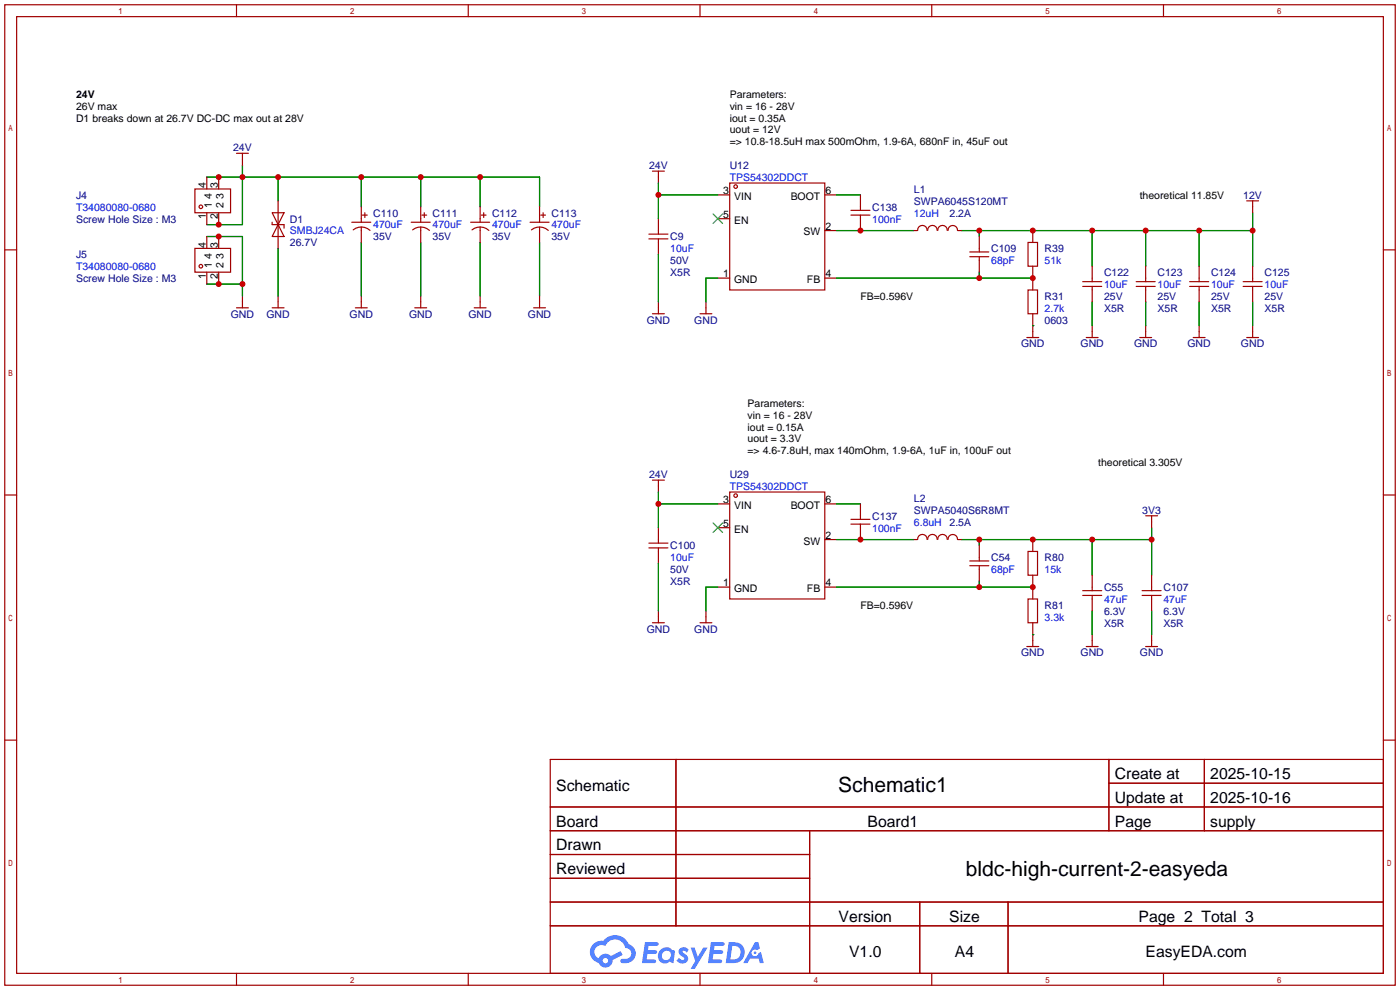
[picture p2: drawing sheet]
<svg xmlns="http://www.w3.org/2000/svg" width="299mm" height="212mm" viewBox="0 0 299 212" stroke-linecap="round" stroke-linejoin="round" font-family="sans-serif">
<g fill="none" stroke="#a10000" stroke-width=".25">
<path d="M1 1h297.2v209.6h-297.2zM3.6 3.6h292.1v204.4h-292.1zM50.5 1v2.6M100.1 1v2.6M149.6 1v2.6M199.1 1v2.6M248.7 1v2.6M1 53.4h2.6M295.7 53.4h2.5M1 105.8h2.6M295.7 105.8h2.5M1 158.2h2.6"/>
<path d="M295.7 158.2h2.5M117.6 162.3h178.1v45.7h-178.1zM117.6 172.5h178.1M117.6 177.5h178.1M144.5 162.3v35.6M173 177.5v30.5M237 162.3v15.2M237 167.4h58.7M257.4 162.3v15.2M117.6 182.6h55.4M117.6 192.8h178.1M117.6 187.7h55.4"/>
<path d="M117.6 197.9h178.1M196.6 192.8v15.2M215.4 192.8v15.2M50.5 208v2.6M100.1 208v2.6M149.6 208v2.6M199.1 208v2.6M248.7 208v2.6"/>
</g>
<g fill="#5487ff">
<path d="M145.3 202.7a1.3 1.3 0 0 1 1.9 .3l-.4 .6a.54 .54 0 0 0-.9-.2l.1 .2a1.34 1.34 0 0 1 .9 1.8 1.47 1.47 0 0 1-2.3-.1l.5-.6 .8 .5a.31 .31 0 0 0 .4-.3 .31 .31 0 0 0-.3-.4 1.12 1.12 0 0 1-.7-1.8z"/>
<path d="M147.6 202.5h.9l.6 2 1.2-2h.9l-2.7 4.6h-.9l1-1.7z"/>
<path d="M137.8 201.4h1.7a1.31 1.31 0 0 1 1.2 .2 .4 .4 0 0 1-.3 .5l-1.8 .1-.1 .9h1.6a.4 .4 0 0 1 .4 .4 .4 .4 0 0 1-.5 .4h-1.6l-.2 1.2h1.4a.46 .46 0 0 1 .5 0 .46 .46 0 0 1 .1 .5l-.4 .2h-2.6z"/>
<path d="M151.9 201.4h1.7a1.32 1.32 0 0 1 1.2 .2 .39 .39 0 0 1-.3 .5l-1.8 .1-.1 .9h1.6a.4 .4 0 0 1 .4 .4 .4 .4 0 0 1-.4 .4h-1.7l-.2 1.2h1.4a.46 .46 0 0 1 .5 0 .46 .46 0 0 1 .1 .5l-.4 .2h-2.6z"/>
<path d="M161.3 201.4h.8l.3 1.3-.6 .4a.75 .75 0 0 0-1.1 .3 .75 .75 0 0 0 .5 1 .75 .75 0 0 0 .9-.7l.5-.2 .6 2.3h-.8l-.3-.9h-1.8l-.5 .9h-1z"/>
<path d="M155.7 201.4l-.6 4.4h1.5a2.27 2.27 0 0 0 2.6-2.2 2.27 2.27 0 0 0-2.7-2.2zM156.5 202.1a1.5 1.5 0 0 1 1.8 1.6 1.5 1.5 0 0 1-1.9 1.4h-.3z"/>
<path d="M141.2 203a1.6 1.6 0 0 0-.3 2.3 1.6 1.6 0 0 0 2.3 .2l.7 .3 .3-2.4-.1-.3-.5-.1a1.58 1.58 0 0 0-2.4 0zM141.8 203.5a.98 .98 0 0 1 1.6 .4 .98 .98 0 0 1-1.1 1.3 .94 .94 0 0 1-.9-.7 .94 .94 0 0 1 .4-1z"/>
<path d="M126.8 201.8a2.37 2.37 0 0 0 1.1 4 1.54 1.54 0 0 0 1.8 1 1.54 1.54 0 0 0 1.2-1.6l2.2-1.1-.5-.8-2 1a1.57 1.57 0 0 0-2.7 .5 1.5 1.5 0 0 1-.7-2.1 1.5 1.5 0 0 1 2.2-.5 2.23 2.23 0 0 1 2.3-1.4 2.23 2.23 0 0 1 2 1.8 1.16 1.16 0 0 1 1.2 1.1 1.16 1.16 0 0 1-1.1 1.2h-.7a.47 .47 0 0 0-.5 .4 .47 .47 0 0 0 .4 .5 2.17 2.17 0 0 0 2.5-.9 2.17 2.17 0 0 0-.3-2.7l-.8-.4a3.2 3.2 0 0 0-5.5-.7l-1.1 .1zM128.8 205.3a.6 .6 0 0 1 1.2 0 .6 .6 0 0 1-1.2 0z"/>
<circle cx="161.4" cy="203.6" r=".28"/>
</g>
<g fill="none" stroke="#a10000" stroke-width=".25">
<path d="M44.2 37.8v2.6M46.7 37.8v2.6M50.5 32.8h2.6M51.8 32.8v2.5M139.4 36.6h2.6M140.7 36.6v2.5M156 39.1h20.3v22.9h-20.3zM41.7 40.4h7.6v5.1h-7.6zM41.7 53.1h7.6v5.1h-7.6zM44.2 45.5v2.5M44.2 50.5v2.6M44.2 58.2v2.5"/>
<path d="M46.7 45.5v2.5M46.7 50.5v2.6M46.7 58.2v2.5M58.2 45.5h2.5l-1.3 2.5zM58.2 47.5v.5h2.5v.8M59.4 48l1.3 2.5h-2.5zM59.4 42.9v10.2M75.2 47.5h4M75.5 49.1a2.74 2.74 0 0 1 3.6 .1M77.2 44.2v3.3M77.2 48.5v3.3M77.5 46h1"/>
<path d="M78 45.5v1M87.9 47.5h4M88.2 49.1a2.74 2.74 0 0 1 3.6 .1M89.9 44.2v3.3M89.9 48.5v3.3M90.2 46h1M90.7 45.5v1M100.6 47.5h4M100.9 49.1a2.74 2.74 0 0 1 3.6 .1M102.6 44.2v3.3M102.6 48.5v3.3M102.9 46h1"/>
<path d="M103.4 45.5v1M113.3 47.5h4M113.6 49.1a2.74 2.74 0 0 1 3.6 .1M115.3 44.2v3.3M115.3 48.5v3.3M115.6 46h1M116.1 45.5v1M138.7 51.1h4M138.7 50h4M140.7 46.7v3.3M140.7 51.1v3.3M153.4 59.4h2.6"/>
<path d="M153.4 41.7h2.6M153.4 46.7h2.6M176.3 59.4h2.5M176.3 49.3h2.5M176.3 41.7h2.5M181.9 46h4M181.9 45h4M183.9 41.7v3.3M183.9 46v3.3M195.3 49.3h.8M196.1 49.3a1.01 1.01 0 0 1 1-1.1 1.01 1.01 0 0 1 1 1.1M198.3 49.3a1.01 1.01 0 0 1 1-1.1 1.01 1.01 0 0 1 1 1.1"/>
<path d="M200.4 49.3a1.01 1.01 0 0 1 1-1.1 1.01 1.01 0 0 1 1 1.1M202.6 49.3a1.01 1.01 0 0 1 1-1.1 1.01 1.01 0 0 1 1 1.1M204.7 49.3h.8M207.3 54.9h4M207.3 53.8h4M209.3 50.5v3.3M209.3 54.9v3.3M219.7 51.8h2v5.1h-2zM220.7 49.3v2.5M220.7 56.9v5.1M233.4 56.9v3.3M244.9 56.9v3.3"/>
<path d="M256.3 56.9v3.3M266.4 42.9h2.6M267.7 42.9v2.6M267.7 56.9v3.3M50.5 65.8h2.6M51.8 63.2v2.6M58.2 65.8h2.5M59.4 63.2v2.6M75.9 65.8h2.6M77.2 63.2v2.6M88.6 65.8h2.6M89.9 63.2v2.6"/>
<path d="M101.3 65.8h2.6M102.6 63.2v2.6M114 65.8h2.6M115.3 63.2v2.6M139.4 67.1h2.6M140.7 64.5v2.6M149.6 67.1h2.5M150.9 64.5v2.6M219.5 72.1h2.5M219.7 62h2v5.1h-2zM220.7 67.1v5M231.4 60.2h4.1"/>
<path d="M231.4 61.2h4.1M232.2 72.1h2.5M233.4 61.2v3.3M233.4 69.6v2.5M242.8 60.2h4.1M242.8 61.2h4.1M243.6 72.1h2.5M244.9 61.2v3.3M244.9 69.6v2.5M254.3 60.2h4M254.3 61.2h4M255 72.1h2.6"/>
<path d="M256.3 61.2v3.3M256.3 69.6v2.5M265.7 60.2h4M265.7 61.2h4M266.4 72.1h2.6M267.7 61.2v3.3M267.7 69.6v2.5M138.7 117.1h4M138.7 116.1h4M139.4 102.6h2.6M140.7 102.6v2.6M140.7 112.8v3.3"/>
<path d="M140.7 117.1v3.3M153.4 107.7h2.6M153.4 112.8h2.6M156 105.2h20.3v22.8h-20.3zM176.3 115.3h2.5M176.3 107.7h2.5M181.9 112h4M181.9 111h4M183.9 107.7v3.3M183.9 112v3.3M195.3 115.3h.8M196.1 115.3a1.01 1.01 0 0 1 1-1.1 1.01 1.01 0 0 1 1 1.1"/>
<path d="M198.3 115.3a1.01 1.01 0 0 1 1-1.1 1.01 1.01 0 0 1 1 1.1M200.4 115.3a1.01 1.01 0 0 1 1-1.1 1.01 1.01 0 0 1 1 1.1M202.6 115.3a1.01 1.01 0 0 1 1-1.1 1.01 1.01 0 0 1 1 1.1M204.7 115.3h.8M207.3 119.9h4M209.3 116.6v3.3M219.7 117.9h2v5h-2zM220.7 115.3v2.6M244.9 110.2h2.5M246.1 110.2v2.6M139.4 133.1h2.6M140.7 130.6v2.5"/>
<path d="M149.6 133.1h2.5M150.9 130.6v2.5M153.4 125.5h2.6M176.3 125.5h2.5M207.3 120.9h4M209.3 120.9v3.3M219.5 138.2h2.5M219.7 128h2v5.1h-2zM220.7 122.9v5.1M220.7 133.1v5.1M231.4 127.3h4.1M231.4 126.2h4.1"/>
<path d="M232.2 138.2h2.5M233.4 122.9v3.3M233.4 127.3v3.3M233.4 135.6v2.6M244.1 127.3h4.1M244.1 126.2h4.1M244.9 138.2h2.5M246.1 122.9v3.3M246.1 127.3v3.3M246.1 135.6v2.6"/>
<circle cx="157.2" cy="39.9" r=".38"/>
<circle cx="42.9" cy="56.9" r=".38"/>
<circle cx="42.9" cy="44.2" r=".38"/>
<circle cx="157.2" cy="105.9" r=".38"/>
</g>
<path d="M152.4 45.7l2 2.1M154.4 45.7l-2 2.1M152.4 111.8l2 2M154.4 111.8l-2 2" fill="none" stroke="#3c3" stroke-width=".25"/>
<g fill="none" stroke="#008700" stroke-width=".25">
<path d="M44.2 37.8h71.1v6.4M51.8 35.3v12.7h-7.6M59.4 37.8v5.1M77.2 37.8v6.4M89.9 37.8v6.4M102.6 37.8v6.4M140.7 39.1v7.6M44.2 50.5h7.6v12.7M59.4 53.1v10.1M77.2 51.8v11.4M89.9 51.8v11.4M102.6 51.8v11.4"/>
<path d="M115.3 51.8v11.4M140.7 54.4v10.1M140.7 41.7h12.7M153.4 59.4h-2.5v5.1M178.8 59.4h41.9M178.8 49.3h16.5M178.8 41.7h5.1M205.5 49.3h62.2M209.3 49.3v1.2M209.3 58.2v1.2M233.4 49.3v7.6M244.9 49.3v7.6"/>
<path d="M256.3 49.3v7.6M267.7 45.5v11.4M44.2 60.7h7.6M220.7 69.6h.1M233.4 64.5v5.1M244.9 64.5v5.1M256.3 64.5v5.1M267.7 64.5v5.1M140.7 105.2v7.6M140.7 107.7h12.7M178.8 115.3h16.5M178.8 107.7h5.1"/>
<path d="M205.5 115.3h40.6M209.3 115.3v1.3M233.4 115.3v7.6M246.1 112.8v10.1M140.7 120.4v10.2M153.4 125.5h-2.5v5.1M178.8 125.5h41.9M209.3 124.2v1.3M220.7 135.6h.1M233.4 130.6v5M246.1 130.6v5"/>
</g>
<g fill="#c00">
<circle cx="183.9" cy="49.3" r=".63"/>
<circle cx="209.3" cy="59.4" r=".63"/>
<circle cx="220.7" cy="59.4" r=".63"/>
<circle cx="209.3" cy="49.3" r=".63"/>
<circle cx="220.7" cy="49.3" r=".63"/>
<circle cx="233.4" cy="49.3" r=".63"/>
<circle cx="244.9" cy="49.3" r=".63"/>
<circle cx="256.3" cy="49.3" r=".63"/>
<circle cx="267.7" cy="49.3" r=".63"/>
<circle cx="140.7" cy="41.7" r=".63"/>
<circle cx="89.9" cy="37.8" r=".63"/>
<circle cx="77.2" cy="37.8" r=".63"/>
<circle cx="102.6" cy="37.8" r=".63"/>
<circle cx="59.4" cy="37.8" r=".63"/>
<circle cx="51.8" cy="37.8" r=".63"/>
<circle cx="46.7" cy="48" r=".63"/>
<circle cx="46.7" cy="37.8" r=".63"/>
<circle cx="51.8" cy="60.7" r=".63"/>
<circle cx="46.7" cy="50.5" r=".63"/>
<circle cx="46.7" cy="60.7" r=".63"/>
<circle cx="183.9" cy="115.3" r=".63"/>
<circle cx="209.3" cy="125.5" r=".63"/>
<circle cx="220.7" cy="125.5" r=".63"/>
<circle cx="209.3" cy="115.3" r=".63"/>
<circle cx="220.7" cy="115.3" r=".63"/>
<circle cx="233.4" cy="115.3" r=".63"/>
<circle cx="246.1" cy="115.3" r=".63"/>
<circle cx="140.7" cy="107.7" r=".63"/>
</g>
<g font-size="4.5">
<text x="179.2" y="169.4">Schematic1</text>
<text x="206.5" y="187.1">bldc-high-current-2-easyeda</text>
</g>
<g font-size="3.4">
<text x="238.3" y="166.5">Create at</text>
<text x="258.7" y="166.5">2025-10-15</text>
<text x="118.9" y="169">Schematic</text>
<text x="238.3" y="171.6">Update at</text>
<text x="258.7" y="171.6">2025-10-16</text>
<text x="118.9" y="176.6">Board</text>
<text x="185.4" y="176.6">Board1</text>
<text x="238.3" y="176.6">Page</text>
<text x="258.7" y="176.6">supply</text>
<text x="118.9" y="181.7">Drawn</text>
<text x="118.9" y="186.8">Reviewed</text>
<text x="179.2" y="197">Version</text>
<text x="202.9" y="197">Size</text>
<text x="243.3" y="197">Page 2 Total 3</text>
<text x="181.5" y="204.6">V1.0</text>
<text x="204.1" y="204.6">A4</text>
<text x="244.8" y="204.6">EasyEDA.com</text>
</g>
<g font-size="2.2">
<text x="16.3" y="20.9">24V</text>
<text x="16.3" y="23.4">26V max</text>
<text x="156" y="20.9">Parameters:</text>
<text x="156" y="23.4">vin = 16 - 28V</text>
<text x="16.3" y="26">D1 breaks down at 26.7V DC-DC max out at 28V</text>
<text x="156" y="26">iout = 0.35A</text>
<text x="156" y="28.5">uout = 12V</text>
<text x="156" y="31">=&gt; 10.8-18.5uH max 500mOhm, 1.9-6A, 680nF in, 45uF out</text>
<text x="44" y="40.3" transform="rotate(-90 44 40.3)">4</text>
<text x="46.5" y="40.3" transform="rotate(-90 46.5 40.3)">3</text>
<text x="154.6" y="41.4">3</text>
<text x="176.4" y="41.4">6</text>
<text x="44" y="46.8" transform="rotate(-90 44 46.8)">1</text>
<text x="45.3" y="44.5" transform="rotate(-90 45.3 44.5)">1</text>
<text x="45.3" y="42.6" transform="rotate(-90 45.3 42.6)">4</text>
<text x="46.5" y="46.8" transform="rotate(-90 46.5 46.8)">2</text>
<text x="47.8" y="44.5" transform="rotate(-90 47.8 44.5)">2</text>
<text x="47.8" y="42.6" transform="rotate(-90 47.8 42.6)">3</text>
<text x="154.6" y="46.5">5</text>
<text x="156.9" y="42.7">VIN</text>
<text x="156.9" y="47.8">EN</text>
<text x="169" y="42.7">BOOT</text>
<text x="243.6" y="42.5">theoretical 11.85V</text>
<text x="44" y="53" transform="rotate(-90 44 53)">4</text>
<text x="46.5" y="53" transform="rotate(-90 46.5 53)">3</text>
<text x="171.7" y="50.3">SW</text>
<text x="176.4" y="49.1">2</text>
<text x="44" y="59.5" transform="rotate(-90 44 59.5)">1</text>
<text x="45.3" y="57.2" transform="rotate(-90 45.3 57.2)">1</text>
<text x="45.3" y="55.3" transform="rotate(-90 45.3 55.3)">4</text>
<text x="46.5" y="59.5" transform="rotate(-90 46.5 59.5)">2</text>
<text x="47.8" y="57.2" transform="rotate(-90 47.8 57.2)">2</text>
<text x="47.8" y="55.3" transform="rotate(-90 47.8 55.3)">3</text>
<text x="154.6" y="59.2">1</text>
<text x="176.4" y="59.2">4</text>
<text x="156.9" y="60.5">GND</text>
<text x="172.5" y="60.5">FB</text>
<text x="183.9" y="64.1">FB=0.596V</text>
<text x="159.8" y="86.9">Parameters:</text>
<text x="159.8" y="89.5">vin = 16 - 28V</text>
<text x="159.8" y="92">iout = 0.15A</text>
<text x="159.8" y="94.5">uout = 3.3V</text>
<text x="159.8" y="97.1">=&gt; 4.6-7.8uH, max 140mOhm, 1.9-6A, 1uF in, 100uF out</text>
<text x="234.7" y="99.6">theoretical 3.305V</text>
<text x="154.6" y="107.5">3</text>
<text x="176.4" y="107.5">6</text>
<text x="154.6" y="112.6">5</text>
<text x="156.9" y="108.8">VIN</text>
<text x="156.9" y="113.8">EN</text>
<text x="169" y="108.8">BOOT</text>
<text x="171.7" y="116.4">SW</text>
<text x="176.4" y="115.1">2</text>
<text x="154.6" y="125.3">1</text>
<text x="176.4" y="125.3">4</text>
<text x="156.9" y="126.5">GND</text>
<text x="172.5" y="126.5">FB</text>
<text x="183.9" y="130.1">FB=0.596V</text>
</g>
<g font-size="2.2" fill="#000080">
<text x="49.8" y="32.3">24V</text>
<text x="138.7" y="36.1">24V</text>
<text x="156" y="36.1">U12</text>
<text x="195.3" y="41.2">L1</text>
<text x="16.3" y="47.6">Screw Hole Size : M3</text>
<text x="16.3" y="42.5">J4</text>
<text x="62" y="47.6">D1</text>
<text x="79.8" y="46.3">C110</text>
<text x="92.5" y="46.3">C111</text>
<text x="105.2" y="46.3">C112</text>
<text x="117.9" y="46.3">C113</text>
<text x="186.4" y="45">C138</text>
<text x="195.3" y="43.7">SWPA6045S120MT</text>
<text x="202.9" y="46.3">2.2A</text>
<text x="265.7" y="42.5">12V</text>
<text x="62" y="52.6">26.7V</text>
<text x="79.8" y="51.4">35V</text>
<text x="92.5" y="51.4">35V</text>
<text x="105.2" y="51.4">35V</text>
<text x="117.9" y="51.4">35V</text>
<text x="143.3" y="51.4">C9</text>
<text x="211.8" y="53.9">C109</text>
<text x="223.3" y="53.9">R39</text>
<text x="16.3" y="55.2">J5</text>
<text x="143.3" y="56.4">50V</text>
<text x="143.3" y="59">X5R</text>
<text x="236" y="59">C122</text>
<text x="247.4" y="59">C123</text>
<text x="258.8" y="59">C124</text>
<text x="270.3" y="59">C125</text>
<text x="16.3" y="60.3">Screw Hole Size : M3</text>
<text x="223.3" y="64.1">R31</text>
<text x="236" y="64.1">25V</text>
<text x="247.4" y="64.1">25V</text>
<text x="258.8" y="64.1">25V</text>
<text x="270.3" y="64.1">25V</text>
<text x="49.3" y="67.9">GND</text>
<text x="56.9" y="67.9">GND</text>
<text x="74.7" y="67.9">GND</text>
<text x="87.4" y="67.9">GND</text>
<text x="100.1" y="67.9">GND</text>
<text x="112.8" y="67.9">GND</text>
<text x="138.2" y="69.1">GND</text>
<text x="148.4" y="69.1">GND</text>
<text x="223.3" y="69.1">0603</text>
<text x="236" y="66.6">X5R</text>
<text x="247.4" y="66.6">X5R</text>
<text x="258.8" y="66.6">X5R</text>
<text x="270.3" y="66.6">X5R</text>
<text x="218.2" y="74.2">GND</text>
<text x="230.9" y="74.2">GND</text>
<text x="242.4" y="74.2">GND</text>
<text x="253.8" y="74.2">GND</text>
<text x="265.2" y="74.2">GND</text>
<text x="138.7" y="102.2">24V</text>
<text x="156" y="102.2">U29</text>
<text x="195.3" y="107.2">L2</text>
<text x="186.4" y="111.1">C137</text>
<text x="195.3" y="109.8">SWPA5040S6R8MT</text>
<text x="202.9" y="112.3">2.5A</text>
<text x="244.1" y="109.8">3V3</text>
<text x="143.3" y="117.4">C100</text>
<text x="211.8" y="119.9">C54</text>
<text x="223.3" y="119.9">R80</text>
<text x="143.3" y="122.5">50V</text>
<text x="143.3" y="125">X5R</text>
<text x="223.3" y="130.1">R81</text>
<text x="236" y="126.3">C55</text>
<text x="236" y="131.4">6.3V</text>
<text x="248.7" y="126.3">C107</text>
<text x="248.7" y="131.4">6.3V</text>
<text x="138.2" y="135.2">GND</text>
<text x="148.4" y="135.2">GND</text>
<text x="236" y="133.9">X5R</text>
<text x="248.7" y="133.9">X5R</text>
<text x="218.2" y="140.3">GND</text>
<text x="230.9" y="140.3">GND</text>
<text x="243.6" y="140.3">GND</text>
</g>
<g font-size="2.2" fill="#00f">
<text x="156" y="38.7">TPS54302DDCT</text>
<text x="16.3" y="45">T34080080-0680</text>
<text x="186.4" y="47.6">100nF</text>
<text x="195.3" y="46.3">12uH</text>
<text x="62" y="50.1">SMBJ24CA</text>
<text x="79.8" y="48.8">470uF</text>
<text x="92.5" y="48.8">470uF</text>
<text x="105.2" y="48.8">470uF</text>
<text x="117.9" y="48.8">470uF</text>
<text x="143.3" y="53.9">10uF</text>
<text x="16.3" y="57.7">T34080080-0680</text>
<text x="211.8" y="56.4">68pF</text>
<text x="223.3" y="56.4">51k</text>
<text x="236" y="61.5">10uF</text>
<text x="247.4" y="61.5">10uF</text>
<text x="258.8" y="61.5">10uF</text>
<text x="270.3" y="61.5">10uF</text>
<text x="223.3" y="66.6">2.7k</text>
<text x="156" y="104.7">TPS54302DDCT</text>
<text x="186.4" y="113.6">100nF</text>
<text x="195.3" y="112.3">6.8uH</text>
<text x="143.3" y="119.9">10uF</text>
<text x="211.8" y="122.5">68pF</text>
<text x="223.3" y="122.5">15k</text>
<text x="236" y="128.8">47uF</text>
<text x="248.7" y="128.8">47uF</text>
<text x="223.3" y="132.6">3.3k</text>
</g>
</svg>
